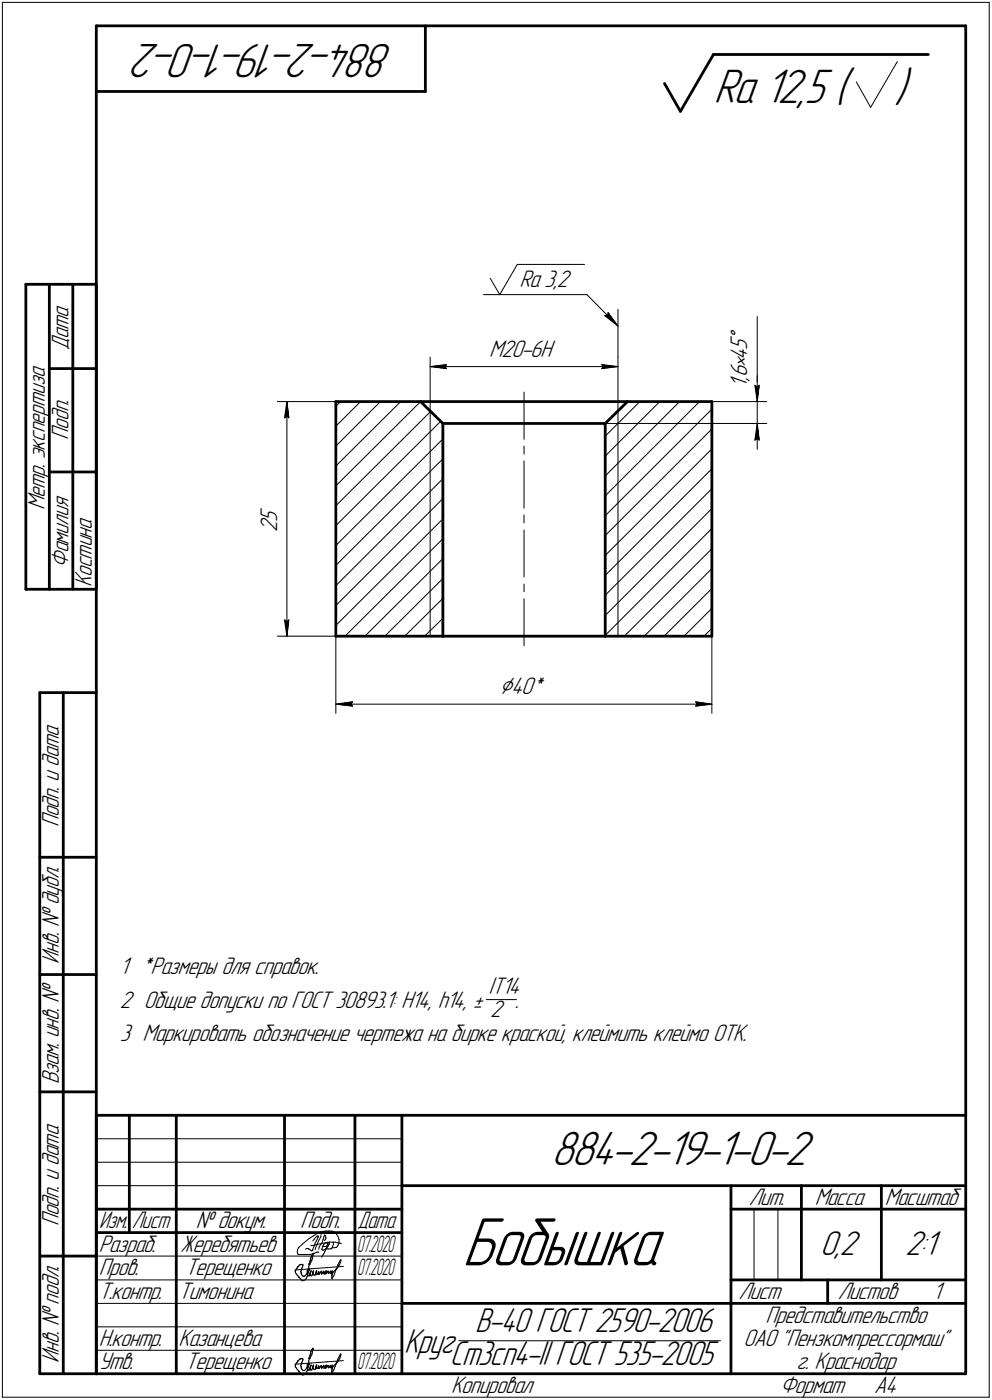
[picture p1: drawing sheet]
<svg xmlns="http://www.w3.org/2000/svg" width="211mm" height="298mm" viewBox="0 0 211 298" stroke-linecap="round" stroke-linejoin="round" font-family="sans-serif">
<g fill="none" stroke="#000" stroke-width=".59">
<path d="M20.5 5.5v287zM20.5 5.5h185zM20.5 19.5h70zM90.5 5.5v14zM141.4 17.8l3.4 5.9zM151.8 11.6l-7 12.1zM151.8 11.6h45.7zM205.5 5.5v287zM5.5 60.5v65zM5.5 60.5h15zM10.5 60.5v65zM10.5 78.5h5z"/>
<path d="M15.5 60.5v65zM15.5 78.5h5zM20.5 60.5v65zM71.5 85.5h18zM71.5 85.5v50zM89.5 85.5h44zM89.5 85.5l4.7 4.7zM94.2 90.2h34.6zM94.2 90.2v45.3zM128.8 90.2v45.3zM128.8 90.2l4.7-4.7zM133.5 85.5h18z"/>
<path d="M151.5 85.5v50zM10.5 100.5h5zM15.5 100.5h5zM5.5 125.5h15zM71.5 135.5h22.7zM94.2 135.5h34.6zM128.8 135.5h22.7zM8.5 147.5v145zM8.5 147.5h12zM13.5 147.5v145zM8.5 182.5h12zM8.5 207.5h12z"/>
<path d="M8.5 232.5h12zM20.5 237.5h185zM20.5 237.5v55zM27.5 237.5v25zM37.5 237.5v55zM60.5 237.5v55zM75.5 237.5v55zM85.5 237.5v55zM20.5 257.5h65zM85.5 252.5h120zM155.5 252.5v40zM155.5 257.5h15z"/>
<path d="M170.5 252.5v20zM170.5 257.5h35zM187.5 252.5v20zM8.5 267.5h12zM20.5 262.5h65zM85.5 277.5h70zM155.5 277.5h50zM155.5 272.5h50zM176.1 272.5v5zM8.5 292.5h12zM20.5 292.5h185z"/>
</g>
<g fill="none" stroke="#000" stroke-width=".21">
<path d="M.5 .5v297zM.5 .5h210zM182.2 17.4l3.1 5.5zM190.9 13.1l-5.6 9.8zM210.5 .5v297zM104.3 59.3l2 3.4zM110.1 56.3l-3.8 6.4zM110.1 56.3h14.3zM91.5 76v11.5zM91.5 78.1l3.5-.5zM91.5 78.1l3.5 .4zM91.5 78.1h40z"/>
<path d="M94.7 78.1l.3 .4zM95 77.6l-.3 .5zM102.9 62.7h22zM124.9 62.7l6.6 6.7zM128 78.5l3.5-.4zM128 77.6l.4 .5zM128 77.6l3.5 .5zM128.4 78.1l-.4 .4zM128.7 67.2l2.8 2.2zM128.7 67.2l.6-.1zM129.4 66.5l-.1 .6zM129.4 66.5l2.1 2.9z"/>
<path d="M131.5 76v11.5zM131.5 65.9v10.1zM161.1 67.4v17.1zM59 85.5h30.5zM60.5 89l.5-.4zM61 85.5l.5 3.5zM61 88.6l.5 .4zM61 85.5l-.5 3.5zM61 85.5v50zM71.5 99.2l13.8-13.7zM71.5 95l9.4-9.5zM71.5 90.8l5.2-5.3z"/>
<path d="M71.5 86.5l1-1zM91.5 87.5v48zM111.5 83.5v10.1zM111.5 95v1.7zM111.5 98.1v10.1zM128.8 97.1l11.6-11.6zM128.8 92.9l7.3-7.4zM128.8 90.2h34.4zM131.5 87.5v48zM133.5 85.5h29.7zM160.6 82l.5 .4zM160.6 82l.5 3.5z"/>
<path d="M160.6 93.7l.5-.3zM161.1 84.5v1zM161.1 82.4l.4-.4zM161.1 80v5.5zM161.1 90.2l-.5 3.5zM161.1 93.4l.4 .3zM161.1 90.2l.4 3.5zM161.1 90.2v5.5zM161.1 85.5v4.7zM161.5 82l-.4 3.5zM71.5 116.2l22.7-22.7zM71.5 111.9l22.2-22.2z"/>
<path d="M71.5 107.7l20.1-20.1zM71.5 103.5l18-18zM111.5 109.6v1.7zM111.5 112.9v10zM128.8 118.3l22.7-22.7zM128.8 114l22.7-22.6zM128.8 109.8l22.7-22.7zM128.8 105.6l20-20.1zM128.8 101.3l15.8-15.8zM151.5 112.5l-22.7 22.8zM151.5 108.3l-22.7 22.8zM59 135.5h35.2z"/>
<path d="M60.5 132l.5 3.5zM60.5 132l.5 .3zM61 132.3l.5-.3zM61.5 132l-.5 3.5zM71.5 133.2l22.7-22.7zM71.5 128.9l22.7-22.7zM71.5 124.7l22.7-22.8zM71.5 120.4l22.7-22.7zM71.5 135.5v16.4zM73.4 135.5l20.8-20.8zM77.6 135.5l16.6-16.5zM81.9 135.5l12.3-12.3z"/>
<path d="M86.1 135.5l8.1-8.1zM90.3 135.5l3.9-3.8zM111.5 124.4v1.6zM111.5 127.5v10zM128.8 126.7l22.7-22.6zM128.8 122.5l22.7-22.7zM132.8 135.5l18.7-18.7zM137.1 135.5l14.4-14.4zM141.3 135.5l10.2-10.2zM145.5 135.5l6-6zM149.8 135.5l1.7-1.7zM151.5 135.5v16.4z"/>
<path d="M71.5 149.9l3.5-.5zM71.5 149.9l3.5 .5zM71.5 149.9h80zM74.7 149.9l.3 .5zM75 149.4l-.3 .5zM148 150.4l3.5-.5zM148 149.4l.3 .5zM148 149.4l3.5 .5zM148.3 149.9l-.3 .5zM103.5 212.9h6.4zM20.5 247.5h65zM20.5 252.5h65z"/>
<path d="M20.5 242.5h65zM160.4 257.5v15zM165.5 257.5v15zM20.5 267.5h65zM20.5 272.5h65zM20.5 277.5h65zM62.7 270.4l3.5-.2zM62.8 270.8l.1 .3zM62.8 270.8h.1M62.9 271.1l.2 .2zM62.9 270.5l-.1 .2zM63 270.3l-.1 .2z"/>
<path d="M63.1 271.3l.1 .1zM63.1 270.2l-.1 .1zM63.2 271.4l.1 .2zM63.2 270.1l-.1 .1zM63.2 270.1v-.1zM63.2 266.5l.1 .4zM63.2 270h.1M63.2 269.9h.1M63.3 266.1l-.1 .4zM63.3 266.9l.1 .2zM63.3 271.6l.1 .1zM63.3 269.9h.1"/>
<path d="M63.3 269.8h.1M63.3 269.7h.1M63.4 267.1h.3zM63.4 271.7l.1 .1zM63.4 269.7h.1M63.5 265.7l-.2 .4zM63.6 271.9h.1M63.5 271.9h.1M63.5 269.7l.1-.1zM63.6 265.6l.7-.7zM63.6 265.6l-.1 .1zM63.6 271.9l.1 .1z"/>
<path d="M63.7 267.1h.5zM63.7 272l.1 .1zM63.7 269.4l-.1 .2zM63.7 269.4l.1-.1zM63.8 272.1l.1 .2zM63.8 269.3h.1M63.9 272.3l.2 .2zM63.9 269.3l.1-.1zM64 269.2h.1M64 270.7v.1zM64 270.8l.1 .1zM64.1 272.5l.2 .1z"/>
<path d="M64.1 269.2h.1M64.1 270.3h.1M64.1 270.4h.1M64.1 270.5l-.1 .2zM64.1 270.9h.1M64.1 271h.1M64.1 271.1h.1M64.1 271.2h.1M64.1 271.3l.1 .1zM64.2 267.1h.7zM64.2 269.2h.1M64.2 270.1h.1"/>
<path d="M64.2 270.2h.1M64.2 270.3h-.1zM64.2 271.4h.1M64.2 271.4l.1 .1zM64.3 272.6v.1zM64.3 269.2h.1zM64.3 269.9h.1M64.3 270l-.1 .1zM64.3 271.5v.1zM64.3 264.9l.7-.6zM64.4 272.7h.1M64.3 269.8v.1z"/>
<path d="M64.3 271.6l.1 .1zM64.4 272.7l.4-.1zM64.4 269.2h.1M64.4 269.3h.1M64.4 269.4h.1M64.4 269.5h.1M64.4 269.6l-.1 .2zM64.4 271.7l.1 .1zM64.5 271.8h.1M64.6 271.8h.1M64.7 271.8h.1M64.8 272.6l.2-.2z"/>
<path d="M64.8 271.8l.1-.1zM64.9 267.1h.2zM64.9 271.7l.1-.2zM65 264.3l.8-.6zM65.1 267.1h.9zM65.2 265.9h.4zM65.2 265.9l-.2 .1zM65.2 272.2l-.2 .2zM65.2 271.4l-.2 .1zM65.3 271.9l-.1 .3zM65.3 271.2l-.1 .2zM65.3 271.2l.1-.1z"/>
<path d="M65.4 271.8l-.1 .1zM65.4 270.5v.3zM65.4 270.8v.2zM65.4 271h.1M65.4 271.1h.1M65.4 271.2v.2zM65.4 271.5h.1M65.4 271.6v.2zM65.4 271v.1zM65.4 270.9h.1M65.4 270.3v.2zM65.4 271.4h.1"/>
<path d="M65.4 271.4l.1 .2zM65.5 271.2l-.1 .3zM65.5 270.9h.1M65.5 270.8h.1zM65.5 270.3h.2zM65.5 270.3h-.1zM65.5 271.6l.1 .1zM65.6 265.9l.3 .1zM65.6 265.9h.1M65.6 269.1l.1 .1zM65.6 270.3h.1M65.6 270.4h.1"/>
<path d="M65.6 270.5v.2zM65.6 270.7h.1M65.6 270.8v.1zM65.6 270.9l-.1 .3zM65.6 271.7h.2zM65.7 269.2h.3zM65.7 269.7v.1zM65.7 269.8v.3zM65.7 270.1h.1M65.7 270.2l-.1 .1zM65.7 270.7l-.1 .1zM65.8 270.3h.1"/>
<path d="M65.8 263.7l.9-.6zM65.8 269.4l-.1 .3zM65.8 270.5l-.1 .2zM65.8 270.5l.1-.1zM65.8 270.3h.1zM65.8 271.7h.1M65.8 271.6l.1-.1zM65.9 266l.1 .1zM65.9 268.9v.3zM65.9 269.2l-.1 .2zM65.9 270.4h.1M66 266.1l.2 .2z"/>
<path d="M66 268.5h.1M66 268.6h.1M66 268.7l-.1 .2zM66 271.4l-.1 .1zM66 271.4h.1M66 271.3v-.1zM66 271.1h.1M66 271.2h.1M66 271.3h.1M66 271.4v.1zM66 267.1l.8-.2zM66 268.1v.2z"/>
<path d="M66 268.3h.1M66 268.4v.1zM66 271l.1-.1zM66 270.8h.1M66 270.9v.2zM66 271.5h.1M66 271.6l.2 .1zM66.1 265.3l.6-.1zM66.1 268.8l-.1 .4zM66.1 267.8l.1-.1zM66.1 267.8v.2zM66.1 268l-.1 .1z"/>
<path d="M66.1 270.9h.1M66.1 270.7l-.1 .1zM66.2 266.3l.1 .1zM66.2 267.6h.1M66.2 270.7l-.1 .1zM66.2 270.7h.1M66.2 270.6l-.1 .1zM66.2 271.7l.1-.1zM66.2 270.2l3.4-.3zM66.3 266.4l.2-.1zM66.3 268.5l-.2 .3zM66.3 267.4h.1"/>
<path d="M66.3 267.5h.1M66.3 267.5l-.1 .1zM66.3 271.6h.1M66.4 268.3l-.1 .2zM66.4 268.1v.2zM66.4 267.3l-.1 .1zM66.4 271.6h.1M66.5 268l-.1 .1zM66.5 267.8v.2zM66.5 267.1l-.1 .2zM66.5 271.4l-.1 .1zM66.5 271.4v-.1z"/>
<path d="M66.5 266v.3zM66.5 267.5v.3zM66.6 267h.1M66.5 267v.1zM66.5 271.3h.1M66.5 271.2h.1M66.5 271l.1-.1zM66.5 271h.1M66.5 271.1v.2zM66.6 267.3l-.1 .2zM66.6 267v.3zM66.6 271l-.1 .1z"/>
<path d="M66.6 270.8v.2zM66.6 270.8h.1M66.6 270.7h.1M66.6 271.3h.1M66.6 271.4h.1zM66.7 265.6l-.2 .4zM66.7 265.2l.9-.3zM66.7 263.1l.9-.5zM66.7 270.7l-.1 .1zM66.7 270.7h.1M66.7 270.6l-.1 .1zM66.7 271.4l.1 .1z"/>
<path d="M66.8 266.9h.1M66.8 271.5h.2zM66.9 263.8l-.4 .4zM66.9 265.3l-.2 .3zM66.9 266.9l.6-.3zM67 271.5h.1M67.1 264.7l-.2 .6zM67.1 271.5h.1M67.1 271.4h.1M67.1 263.5l-.2 .3zM67.1 263.5l.4-.3zM67.1 265.7v.4z"/>
<path d="M67.2 271.2l-.1 .2zM67.2 271.2h.1M67.2 271.1h.1M67.2 271h.1M67.2 270.8h.1M67.2 270.9h.1M67.2 271.2l.1 .2zM67.3 264.2l-.2 .5zM67.3 271h.1M67.3 270.9h.1M67.4 270.6h.1M67.3 270.6h.1"/>
<path d="M67.3 270.7l-.1 .1zM67.3 271.4h.2zM67.4 270.7l-.1 .1zM67.4 270.7h.1M67.5 263.2l.1-.1zM67.5 263.9l-.2 .3zM67.5 265l-.4 .7zM67.5 266.6h.2zM67.5 271.4l.1-.1zM67.6 262.6l.7-.3zM67.6 271.3v-.1zM67.6 263.1l.1 .1z"/>
<path d="M67.6 263.5h.1M67.6 263.6l-.1 .3zM67.6 264.9l.7-.1zM67.6 271.2h.1M67.7 263.2l-.1 .3zM67.7 264.3l-.2 .7zM67.7 266.6h.1M67.7 271l-.1 .1zM67.7 271h.1M67.7 270.9l.1-.1zM67.8 270.8h.1M67.8 270.9h.1"/>
<path d="M67.8 271h.1M67.8 271.1h.1M67.8 271.2h.1M67.8 271.3h.1M67.8 271.4h.1M67.9 265.5l-.1 .5zM67.9 271.4h.1M67.9 271.3l.1-.1zM68 271.2l.1-.1zM68.1 271.1h.1M68.1 271h.1M68.2 271h.1"/>
<path d="M68.2 270.9h.1M68.2 263.4l-.5 .9zM68.2 265l-.3 .5zM68.2 270.8h.1zM68.3 262.9l-.1 .5zM68.3 264.8l1.1-.2zM68.3 262.3l1-.2zM68.3 270.8h.1M68.3 270.7h.1M68.4 270.7h.1M68.4 270.8v.1zM68.4 270.9h.1"/>
<path d="M68.4 271h.1M68.4 271.1h.1M68.4 271.2h.1M68.4 271.3h.1M68.5 265.9v.2zM68.5 266.1l.2 .1zM68.6 264.5l-.4 .5zM68.6 271.1l-.1 .2zM68.6 271.1h.1M68.6 271h.1M68.7 265.4h.4zM68.7 265.4l-.2 .5z"/>
<path d="M68.7 266.2h.1zM68.7 267.3l-.3 .4zM68.7 271h.1M68.7 270.9v-.1zM68.7 263.9l-.1 .6zM68.7 265.3v.1zM68.7 270.8h.1zM68.8 265.1l-.1 .2zM68.8 266.2l.4-.2zM68.8 270.8h.1M68.8 270.7h.1M68.9 263.3l-.2 .6z"/>
<path d="M68.9 267l-.2 .3zM68.9 270.7h.1M68.9 270.8h.1M68.9 270.9h.1M68.9 271h.1M68.9 271.1h.1M68.9 271.2h.1M68.9 271.3h.1M69 264.8h.1zM69 264.8l-.2 .3zM69.1 263l-.2 .3zM69.1 263l.1 .1z"/>
<path d="M69.1 265.4h.3zM69.1 264.8l.3-.2zM69.1 266.5l-.2 .5zM69.1 271.1l-.1 .2zM69.1 271.1h.1M69.1 271h.1M69.2 263.1h.1zM69.2 264l-.2 .2zM69.2 266l.3-.2zM69.2 266.4l-.1 .1zM69.2 271h.1M69.2 270.9l.1-.1z"/>
<path d="M69.3 263.1v.4zM69.3 262.1h.6zM69.3 270.8h.1M69.3 271.1h.1M69.3 271.2h.1M69.3 271.3h.1M69.3 263.5v.2zM69.3 263.7l-.1 .3zM69.3 265.9h.2zM69.3 265.9l-.1 .5zM69.3 270.7v.1zM69.3 270.7l.1-.1z"/>
<path d="M69.3 270.9h.1M69.3 271v.1zM69.3 271.2l.1-.1zM69.4 264.6l.7-.1zM69.4 264.6l.1 .1zM69.4 270.6h.1M69.4 270.7l-.1 .1zM69.4 271.1l.1-.1zM69.5 264.7h.2zM69.5 265.9h.3zM69.5 265.7l-.2 .2zM69.5 271h.1"/>
<path d="M69.5 270.9h.1M69.6 265.2l-.2 .2zM69.6 270.9h.1M69.6 270.8h.1M69.6 269.9l3.5-.2zM69.7 265l-.1 .2zM69.7 264.7v.3zM69.7 270.8h.1M69.7 270.8l.1-.1zM69.8 265.4l-.3 .4zM69.8 265.9h.1zM69.8 270.7h.1"/>
<path d="M69.8 270.8h.1M69.8 270.9h.1M69.8 271h.1M69.8 271.1h.1M69.8 271.2h.1M69.9 265.9h.5zM70 262.1h.1M69.9 271.2l.1-.1zM70 265l-.2 .4zM70 264.8l-.5 .9zM70 262.1h.6zM70 271.1l.1-.1z"/>
<path d="M70.1 264.5h.7zM70.1 264.5l-.1 .5zM70.1 264.5l-.1 .3zM70.1 271h.1M70.1 270.9l.1-.1zM70.2 270.8h.1zM70.3 270.8h.1M70.3 270.7h.1M70.4 265.9h.1M70.4 270.7h.1M70.4 270.8h.1M70.4 270.9h.1"/>
<path d="M70.4 271h.1M70.4 271.1h.1M70.4 271.2h.1M70.4 271v.2zM70.4 271l.1-.1zM70.5 270.9h.1M70.5 270.8h.1zM70.6 265.8l-.2 .1zM70.6 262.1l.4 .2zM70.6 270.8h.1M70.6 270.7l.1-.1zM70.7 271.4h.1"/>
<path d="M70.6 271.4h.1M70.6 271.5h.1M70.6 271.6h.1M70.6 271.7v.2zM70.6 271.9v.1zM70.6 272v.2zM70.6 272.2l.1 .1zM70.6 271.2l.2-.1zM70.7 265.7h.5zM70.7 270.6v.2zM70.7 270.8v.3zM70.7 271.1v.2z"/>
<path d="M70.7 271.3h.1M70.7 272.3h.1M70.8 264.5h.6zM70.8 265.3l-.2 .5zM70.8 272l-.1 .2zM70.8 271l.2-.2zM70.8 271l-.2 .2zM70.9 271l-.1 .1zM71 264.5v.5zM71 265l-.2 .3zM71 262.3l.5 .4zM71 271.6l-.2 .4z"/>
<path d="M71.2 265.7l.4-.1zM71.3 270.9l-.3 .7zM71.3 270.5l-.3 .3zM71.4 264.5l.6 .2zM71.4 270.6l-.1 .3zM71.5 270.4l-.1 .2zM71.5 262.7l.4 .5zM71.5 270.3v.1zM71.5 270.3h.1M71.5 270.2l.1-.1zM71.5 270.3l-.2 .2zM71.7 269.9l-.1 .2z"/>
<path d="M71.7 270.1l-.2 .2zM71.8 269.7l-.1 .2zM71.9 265.3l-.3 .3zM71.9 263.2l.2 .7zM71.9 269.3l-.1 .4zM71.9 269.8l-.2 .3zM72 264.7l.5 .1zM72 265l-.1 .3zM72.1 269.6l-.2 .2zM72.1 264.7l-.1 .3zM72.1 264v.7zM72.1 264h.1"/>
<path d="M72.1 268.9l-.2 .4zM72.1 269.4h.1M72.1 269.5v.1zM72.2 268.7l-.1 .2zM72.2 268.7h.1M72.2 268.6h.1zM72.3 269.2l-.2 .2zM72.4 268.4l-.1 .2zM72.5 264.8h.1zM72.5 268.2l-.1 .2zM72.5 268.2l.1 .1zM72.5 268.7l-.2 .5z"/>
<path d="M72.6 268.3l-.1 .4zM.5 297.5h210zM20.5 282.5h65zM20.5 287.5h65zM62.7 290.5l3.5-.3zM62.8 290.9l.1 .3zM62.8 290.9h.1M62.8 290.8h.1M62.9 291.2l.2 .1zM62.9 290.6l-.1 .1zM63 290.4l-.1 .2zM63.1 291.3l.1 .2z"/>
<path d="M63.1 290.2l-.1 .2zM63.1 290.2h.1zM63.2 291.5l.1 .2zM63.2 290.1v.1zM63.2 290.1h.1M63.2 290h.1M63.3 291.7l.1 .1zM63.3 290h.1M63.3 289.9h.1M63.3 289.8h.1M63.4 291.8h.1zM63.4 289.8h.1"/>
<path d="M63.4 289.7h.1M63.6 291.9h.1M63.5 291.9h.1M63.5 289.7l.1-.1zM63.6 292l.1 .1zM63.6 292h.1M63.7 292.1l.1 .1zM63.7 289.5l-.1 .1zM63.7 289.5l.1-.1zM63.8 292.2l.1 .2zM63.8 289.4h.1M63.9 292.4l.2 .2z"/>
<path d="M63.9 289.4l.1-.1zM64 289.3h.1M64 290.7v.2zM64 290.9l.1 .1zM64.1 292.6l.2 .1zM64.1 289.3h.1M64.1 290.4h.1M64.1 290.5h.1M64.1 290.6l-.1 .1zM64.1 291h.1M64.1 291.1h.1M64.1 291.2h.1"/>
<path d="M64.1 291.3h.1M64.1 291.3l.1 .1zM64.2 289.3h.1M64.2 290.2h.1M64.2 290.3l-.1 .1zM64.2 291.4h.1M64.2 291.5l.1 .1zM64.3 292.7v.1zM64.3 289.3h.1zM64.3 290v-.1zM64.3 290h.1M64.3 290.1l-.1 .1z"/>
<path d="M64.3 291.6v.1zM64.4 292.8h.1M64.3 291.7l.1 .1zM64.4 292.8l.4-.1zM64.4 289.3h.1M64.4 289.4h.1M64.4 289.5h.1M64.4 289.6h.1M64.4 289.6l-.1 .3zM64.4 291.8h.1zM64.5 291.8h.1M64.6 291.8h.1"/>
<path d="M64.7 291.8h.1M64.8 291.8h.1zM64.9 291.8l.1-.2zM65 292.4l-.2 .3zM65 291.6l.2-.2zM65.2 292.3l-.2 .1zM65.3 292l-.1 .3zM65.3 291.3l-.1 .1zM65.3 291.3l.1-.1zM65.4 291.8l-.1 .2zM65.4 291.2v-.1zM65.4 290.6v.2z"/>
<path d="M65.4 290.8v.3zM65.4 291.1h.1M65.4 291.2h.1M65.4 291.3v.1zM65.4 291.6h.1M65.4 291.7v.1zM65.4 291h.1M65.4 290.4v.2zM65.4 291.4h.1M65.4 291.5l.1 .2zM65.5 291.3l-.1 .3zM65.5 291h.1"/>
<path d="M65.5 290.9l.1-.1zM65.5 290.3h.2zM65.5 290.3l-.1 .1zM65.5 291.7l.1 .1zM65.6 289.1l.1 .2zM65.6 290.4h.1M65.6 290.5h.1M65.6 290.6v.1zM65.6 290.7h.1M65.6 290.8v.2zM65.6 291l-.1 .3zM65.6 290.8l.1-.1z"/>
<path d="M65.6 291.8h.2zM65.7 289.3h.3zM65.7 289.7v.2zM65.7 289.9v.3zM65.7 290.2h.1M65.7 290.2l-.1 .2zM65.8 290.3h.1M65.8 289.5l-.1 .2zM65.8 290.6l-.1 .1zM65.8 290.6l.1-.1zM65.8 290.3l.1 .1zM65.8 291.8h.1"/>
<path d="M65.8 291.7l.1-.1zM65.9 289v.2zM65.9 289.2l-.1 .3zM65.9 290.5h.1M66 288.5h.1M66 288.6h.1M66 288.7h.1M66 288.8l-.1 .2zM66 291.4l-.1 .2zM66 291.4h.1M66 291.3h.1M66 291.2h.1"/>
<path d="M66 291.4v.2zM66 288.2v.2zM66 288.4h.1M66 290.9h.1M66 291v.2zM66 291.6h.1M66 291.7l.2 .1zM66.1 288.9l-.1 .4zM66.1 287.9v.1zM66.1 288l-.1 .2zM66.1 291l-.1 .1zM66.1 291h.1"/>
<path d="M66.1 290.7l-.1 .2zM66.2 287.7l.1-.1zM66.2 287.7h.1M66.2 287.8l-.1 .1zM66.2 290.7l-.1 .2zM66.2 290.7h.1M66.2 290.7h-.1zM66.2 290.2l3.4-.2zM66.3 288.5l-.2 .4zM66.3 287.4h.1M66.3 287.5h.1M66.3 291.7l-.1 .1z"/>
<path d="M66.3 291.7h.1M66.4 288.4l-.1 .1zM66.4 288.2v.2zM66.4 287.4h-.1zM66.4 291.7h.1M66.5 288l-.1 .2zM66.5 287.9v.1zM66.5 287.2v-.1zM66.5 287.2l-.1 .2zM66.5 291.4l-.1 .2zM66.5 287.6v.3zM66.6 287.1h.1"/>
<path d="M66.5 291.3v.1zM66.5 291.3h.1M66.5 291.2l.1-.1zM66.5 291.1h.1M66.5 291.2v.1zM66.6 287.4l-.1 .2zM66.6 287.1v.3zM66.6 290.9v.2zM66.6 290.9h.1M66.6 290.8l.1-.1zM66.6 290.7h.1M66.6 290.8h.1"/>
<path d="M66.6 291l-.1 .1zM66.6 291.3h.1M66.6 291.4l.1 .1zM66.7 290.7h.1M66.7 290.7h-.1zM66.7 291.5l.1 .1zM66.8 291.6h.2zM67 291.6h.1M67.1 291.6h.1M67.1 291.5v-.1zM67.2 291.3l-.1 .1zM67.2 291.3h.1"/>
<path d="M67.2 291.2h.1M67.2 291.1h.1M67.2 290.9h.1M67.2 291h.1M67.2 291.3l.1 .1zM67.3 291.1h.1M67.3 291h.1M67.4 290.7h.1M67.3 290.7h.1M67.3 290.7l-.1 .2zM67.3 291.4h.2zM67.4 290.7l-.1 .2z"/>
<path d="M67.5 291.4l.1-.1zM67.6 291.3h.1M67.6 291.2l.1-.1zM67.7 291.1h.1M67.7 291l.1-.1zM67.8 290.9h.1M67.8 290.8h.1M67.8 291h.1M67.8 291.1h.1M67.8 291.2h.1M67.8 291.3h.1M67.8 291.4h.1"/>
<path d="M67.9 291.4h.1M67.9 291.3h.1zM68 291.3l.1-.1zM68.1 291.2h.1M68.1 291.1h.1M68.2 291.1h.1M68.2 291h.1M68.2 290.9l.1-.1zM68.3 290.8h.1M68.3 290.7h.1M68.4 290.7h.1M68.4 290.8v.2z"/>
<path d="M68.4 291h.1M68.4 291.1h.1M68.4 291.2h.1M68.4 291.3h.1M68.6 291.2l-.1 .1zM68.6 291.2h.1M68.6 291.1h.1M68.7 291.1h.1M68.7 291v-.1zM68.7 290.9l.1-.1zM68.8 290.8h.1M68.8 290.7h.1"/>
<path d="M68.9 290.7h.1M68.9 290.8h.1M68.9 290.9h.1M68.9 291h.1M68.9 291.1h.1M68.9 291.2h.1M68.9 291.3h.1M69.1 291.2l-.1 .1zM69.1 291.2h.1M69.1 291.1h.1M69.2 291.1h.1M69.2 291l.1-.1z"/>
<path d="M69.3 290.9h.1M69.3 290.8v-.1zM69.3 291.2h.1M69.3 291.3h.1M69.3 290.7h.1zM69.3 290.8h.1M69.3 291h.1M69.3 291.1v.1zM69.3 291.3l.1-.1zM69.4 290.7h.1M69.4 290.7l-.1 .1zM69.4 291.2l.1-.1z"/>
<path d="M69.5 291.1h.1M69.5 291h.1M69.6 291h.1M69.6 290.9h.1M69.6 290l3.5-.3zM69.7 290.9h.1M69.7 290.8l.1-.1zM69.8 290.7h.1M69.8 290.8h.1M69.8 290.9h.1M69.8 291h.1M69.8 291.1h.1"/>
<path d="M69.8 291.2h.1M69.8 291.3h.1M69.9 291.3l.1-.1zM70 291.2l.1-.1zM70.1 291.1h.1M70.1 291l.1-.1zM70.2 290.9l.1-.1zM70.3 290.8h.1M70.3 290.7h.1M70.4 290.7h.1M70.4 290.8h.1M70.4 290.9h.1"/>
<path d="M70.4 291h.1M70.4 291.1h.1M70.4 291.2h.1M70.4 291.3h.1M70.4 291.1v.2zM70.5 291l-.1 .1zM70.5 291h.1M70.5 290.9l.1-.1zM70.6 290.8h.1M70.6 290.7h.1zM70.7 291.5h.1M70.6 291.5h.1"/>
<path d="M70.6 291.6h.1M70.6 291.7h.1M70.6 291.8v.1zM70.6 291.9v.2zM70.6 292.1v.2zM70.6 292.3l.1 .1zM70.6 291.3l.2-.2zM70.6 291.3l.2-.1zM70.7 290.7v.1zM70.7 290.8v.4zM70.7 291.2v.1zM70.7 291.3h.1"/>
<path d="M70.7 291.4h.1M70.7 292.4h.1M70.8 292.1l-.1 .2zM70.8 291.2l.1-.1zM71 291.7l-.2 .4zM71 290.8l-.2 .3zM71.3 291l-.3 .7zM71.3 290.6l-.3 .2zM71.4 290.7l-.1 .3zM71.5 290.5l-.1 .2zM71.5 290.4v.1zM71.5 290.4h.1"/>
<path d="M71.5 290.3h.1M71.5 290.2h.1zM71.5 290.3l.2-.1zM71.5 290.3l-.2 .3zM71.7 290l-.1 .2zM71.8 289.7l-.1 .3zM71.9 289.4l-.1 .3zM71.9 289.9l-.2 .3zM72.1 289.6l-.2 .3zM72.1 289l-.2 .4zM72.1 289.5h.1M72.1 289.6h.1"/>
<path d="M72.2 288.8l-.1 .2zM72.2 288.8h.1M72.2 288.7l.1-.1zM72.3 289.2l-.2 .3zM72.4 288.5l-.1 .1zM72.5 288.3l-.1 .2zM72.5 288.3l.1 .1zM72.5 288.8l-.2 .4zM72.6 288.4l-.1 .4zM97.6 285.5h55.7z"/>
</g>
<g fill="#fff" stroke="#fff" stroke-width=".21">
<path d="M104.1 72.1h14.8zM104.1 72.1h14.8zM104.1 72.2h14.8zM104.1 72.3h14.8zM104.1 72.4h14.8zM104.1 72.5h14.8zM104.1 72.6h14.8zM104.1 72.6h14.8zM104.1 72.7h14.8zM104.1 72.8h14.8zM104.1 72.9h14.8zM104.1 73h14.8zM104.1 73.1h14.8zM104.1 73.2h14.8zM104.1 73.2h14.8zM104.1 73.3h14.8zM104.1 73.4h14.8zM104.1 73.5h14.8zM104.1 73.6h14.8zM104.1 73.7h14.8zM104.1 73.7h14.8zM104.1 73.8h14.8zM104.1 73.9h14.8zM104.1 74h14.8zM104.1 74.1h14.8zM104.1 74.2h14.8zM104.1 74.3h14.8zM104.1 74.3h14.8zM104.1 74.4h14.8zM104.1 74.5h14.8zM104.1 74.6h14.8zM104.1 74.7h14.8zM104.1 74.8h14.8zM104.1 74.8h14.8zM104.1 74.9h14.8zM104.1 75h14.8zM104.1 75.1h14.8zM104.1 75.2h14.8zM104.1 75.3h14.8zM104.1 75.4h14.8zM104.1 75.4h14.8zM104.1 75.5h14.8zM104.1 75.6h14.8zM104.1 75.7h14.8zM104.1 75.8h14.8zM104.1 75.9h14.8zM104.1 75.9h14.8zM104.1 76h14.8zM104.1 76.1h14.8zM104.1 76.2h14.8zM104.1 76.3h14.8zM104.1 76.4h14.8zM104.1 76.5h14.8zM104.1 76.5h14.8zM104.1 76.6h14.8zM104.1 76.7h14.8zM104.1 76.8h14.8zM104.1 76.9h14.8zM104.1 77h14.8z"/>
<path d="M94.8 77.1h.7zM94.1 77.2h1.4zM93.3 77.3h2.2zM93.1 77.4h2.4zM93 77.5h2.5zM92.7 77.6h2.8zM92.5 77.6h3zM92.4 77.7h3.1zM92.1 77.8h3.4zM91.9 77.9h3.6zM91.8 78h3.7zM91.5 78.1h4zM91.8 78.1h3.7zM91.9 78.2h3.6zM92.1 78.3h3.4zM92.4 78.4h3.1zM92.5 78.5h3zM92.7 78.6h2.8zM93 78.7h2.5zM93.1 78.7h2.4zM93.3 78.8h2.2zM94.1 78.9h1.4zM94.8 79h.7z"/>
<path d="M127.5 77.1h.8zM127.5 77.2h1.5zM127.5 77.3h2.2zM127.5 77.4h2.5zM127.5 77.5h2.6zM127.5 77.6h2.8zM127.5 77.6h3.1zM127.5 77.7h3.2zM127.5 77.8h3.4zM127.5 77.9h3.6zM127.5 78h3.8zM127.5 78.1h4zM127.5 78.1h3.8zM127.5 78.2h3.6zM127.5 78.3h3.4zM127.5 78.4h3.2zM127.5 78.5h3.1zM127.5 78.6h2.8zM127.5 78.7h2.6zM127.5 78.7h2.5zM127.5 78.8h2.2zM127.5 78.9h1.5zM127.5 79h.8z"/>
<path d="M106.3 143.8h10.5zM106.3 143.8h10.5zM106.3 143.9h10.5zM106.3 144h10.5zM106.3 144.1h10.5zM106.3 144.2h10.5zM106.3 144.3h10.5zM106.3 144.4h10.5zM106.3 144.4h10.5zM106.3 144.5h10.5zM106.3 144.6h10.5zM106.3 144.7h10.5zM106.3 144.8h10.5zM106.3 144.9h10.5zM106.3 144.9h10.5zM106.3 145h10.5zM106.3 145.1h10.5zM106.3 145.2h10.5zM106.3 145.3h10.5zM106.3 145.4h10.5zM106.3 145.5h10.5zM106.3 145.5h10.5zM106.3 145.6h10.5zM106.3 145.7h10.5zM106.3 145.8h10.5zM106.3 145.9h10.5zM106.3 146h10.5zM106.3 146h10.5zM106.3 146.1h10.5zM106.3 146.2h10.5zM106.3 146.3h10.5zM106.3 146.4h10.5zM106.3 146.5h10.5zM106.3 146.6h10.5zM106.3 146.6h10.5zM106.3 146.7h10.5zM106.3 146.8h10.5zM106.3 146.9h10.5zM106.3 147h10.5zM106.3 147.1h10.5zM106.3 147.2h10.5zM106.3 147.2h10.5zM106.3 147.3h10.5zM106.3 147.4h10.5zM106.3 147.5h10.5zM106.3 147.6h10.5zM106.3 147.7h10.5zM106.3 147.7h10.5zM106.3 147.8h10.5zM106.3 147.9h10.5zM106.3 148h10.5zM106.3 148.1h10.5zM106.3 148.2h10.5zM106.3 148.3h10.5zM106.3 148.3h10.5zM106.3 148.4h10.5zM106.3 148.5h10.5zM106.3 148.6h10.5zM106.3 148.7h10.5zM106.3 148.8h10.5zM106.3 148.8h10.5z"/>
<path d="M74.8 149h.7zM74.1 149.1h1.4zM73.3 149.2h2.2zM73.2 149.3h2.3zM73 149.4h2.5zM72.7 149.4h2.8zM72.6 149.5h2.9zM72.3 149.6h3.2zM72.1 149.7h3.4zM71.9 149.8h3.6zM71.7 149.9h3.8zM71.5 149.9h4zM71.7 150h3.8zM71.9 150.1h3.6zM72.1 150.2h3.4zM72.3 150.3h3.2zM72.6 150.4h2.9zM72.7 150.5h2.8zM73 150.5h2.5zM73.2 150.6h2.3zM73.3 150.7h2.2zM74.1 150.8h1.4zM74.8 150.9h.7z"/>
<path d="M147.5 149h.8zM147.5 149.1h1.5zM147.5 149.2h2.2zM147.5 149.3h2.4zM147.5 149.4h2.6zM147.5 149.4h2.8zM147.5 149.5h3zM147.5 149.6h3.2zM147.5 149.7h3.4zM147.5 149.8h3.6zM147.5 149.9h3.8zM147.5 149.9h4zM147.5 150h3.8zM147.5 150.1h3.6zM147.5 150.2h3.4zM147.5 150.3h3.2zM147.5 150.4h3zM147.5 150.5h2.8zM147.5 150.5h2.6zM147.5 150.6h2.4zM147.5 150.7h2.2zM147.5 150.8h1.5zM147.5 150.9h.8z"/>
<path d="M154.9 69.4h5.2zM154.9 69.5h5.2zM154.9 69.6h5.2zM154.9 69.7h5.2zM154.9 69.8h5.2zM154.9 69.8h5.2zM154.9 69.9h5.2zM154.9 70h5.2zM154.9 70.1h5.2zM154.9 70.2h5.2zM154.9 70.3h5.2zM154.9 70.4h5.2zM154.9 70.4h5.2zM154.9 70.5h5.2zM154.9 70.6h5.2zM154.9 70.7h5.2zM154.9 70.8h5.2zM154.9 70.9h5.2zM154.9 71h5.2zM154.9 71h5.2zM154.9 71.1h5.2zM154.9 71.2h5.2zM154.9 71.3h5.2zM154.9 71.4h5.2zM154.9 71.5h5.2zM154.9 71.5h5.2zM154.9 71.6h5.2zM154.9 71.7h5.2zM154.9 71.8h5.2zM154.9 71.9h5.2zM154.9 72h5.2zM154.9 72.1h5.2zM154.9 72.1h5.2zM154.9 72.2h5.2zM154.9 72.3h5.2zM154.9 72.4h5.2zM154.9 72.5h5.2zM154.9 72.6h5.2zM154.9 72.6h5.2zM154.9 72.7h5.2zM154.9 72.8h5.2zM154.9 72.9h5.2zM154.9 73h5.2zM154.9 73.1h5.2zM154.9 73.2h5.2zM154.9 73.2h5.2zM154.9 73.3h5.2zM154.9 73.4h5.2zM154.9 73.5h5.2zM154.9 73.6h5.2zM154.9 73.7h5.2zM154.9 73.7h5.2zM154.9 73.8h5.2zM154.9 73.9h5.2zM154.9 74h5.2zM154.9 74.1h5.2zM154.9 74.2h5.2zM154.9 74.3h5.2zM154.9 74.3h5.2zM154.9 74.4h5.2zM154.9 74.5h5.2zM154.9 74.6h5.2zM154.9 74.7h5.2zM154.9 74.8h5.2zM154.9 74.8h5.2zM154.9 74.9h5.2zM154.9 75h5.2zM154.9 75.1h5.2zM154.9 75.2h5.2zM154.9 75.3h5.2zM154.9 75.4h5.2zM154.9 75.4h5.2zM154.9 75.5h5.2zM154.9 75.6h5.2zM154.9 75.7h5.2zM154.9 75.8h5.2zM154.9 75.9h5.2zM154.9 75.9h5.2zM154.9 76h5.2zM154.9 76.1h5.2zM154.9 76.2h5.2zM154.9 76.3h5.2zM154.9 76.4h5.2zM154.9 76.5h5.2zM154.9 76.5h5.2zM154.9 76.6h5.2zM154.9 76.7h5.2zM154.9 76.8h5.2zM154.9 76.9h5.2zM154.9 77h5.2zM154.9 77h5.2zM154.9 77.1h5.2zM154.9 77.2h5.2zM154.9 77.3h5.2zM154.9 77.4h5.2zM154.9 77.5h5.2zM154.9 77.6h5.2zM154.9 77.6h5.2zM154.9 77.7h5.2zM154.9 77.8h5.2zM154.9 77.9h5.2zM154.9 78h5.2zM154.9 78.1h5.2zM154.9 78.1h5.2zM154.9 78.2h5.2zM154.9 78.3h5.2zM154.9 78.4h5.2zM154.9 78.5h5.2zM154.9 78.6h5.2zM154.9 78.7h5.2zM154.9 78.7h5.2zM154.9 78.8h5.2zM154.9 78.9h5.2zM154.9 79h5.2zM154.9 79.1h5.2zM154.9 79.2h5.2zM154.9 79.2h5.2zM154.9 79.3h5.2zM154.9 79.4h5.2zM154.9 79.5h5.2zM154.9 79.6h5.2zM154.9 79.7h5.2zM154.9 79.8h5.2zM154.9 79.8h5.2zM154.9 79.9h5.2zM154.9 80h5.2zM154.9 80.1h5.2zM154.9 80.2h5.2zM154.9 80.3h5.2zM154.9 80.3h5.2zM154.9 80.4h5.2zM154.9 80.5h5.2zM154.9 80.6h5.2zM154.9 80.7h5.2zM154.9 80.8h5.2zM154.9 80.9h5.2zM154.9 80.9h5.2zM154.9 81h5.2zM154.9 81.1h5.2zM154.9 81.2h5.2zM154.9 81.3h5.2zM154.9 81.4h5.2zM154.9 81.4h5.2zM154.9 81.5h5.2zM154.9 81.6h5.2zM154.9 81.7h5.2zM154.9 81.8h5.2zM154.9 81.9h5.2zM154.9 82h5.2zM154.9 82h5.2zM154.9 82.1h5.2zM154.9 82.2h5.2zM154.9 82.3h5.2zM154.9 82.4h5.2zM154.9 82.5h5.2z"/>
<path d="M160.1 81.5h2zM160.2 81.6h1.9zM160.2 81.7h1.9zM160.2 81.8h1.9zM160.2 81.9h1.9zM160.2 82h1.9zM160.2 82h1.9zM160.2 82.1h1.9zM160.2 82.2h1.9zM160.3 82.3h1.8zM160.3 82.4h1.8zM160.3 82.5h1.8zM160.3 82.5h1.8zM160.3 82.6h1.8zM160.3 82.7h1.8zM160.3 82.8h1.8zM160.3 82.9h1.8zM160.3 83h1.8zM160.4 83.1h1.6zM160.4 83.1h1.6zM160.4 83.2h1.6zM160.4 83.3h1.6zM160.4 83.4h1.6zM160.4 83.5h1.6zM160.4 83.6h1.6zM160.4 83.7h1.6zM160.4 83.7h1.5zM160.4 83.8h1.5zM160.4 83.9h1.5zM160.5 84h1.3zM160.5 84.1h1.3zM160.6 84.2h1.1zM160.6 84.2h1.1zM160.6 84.3h1zM160.7 84.4h.9zM160.7 84.5h.9zM160.8 84.6h.7zM160.8 84.7h.7zM160.9 84.8h.6zM160.9 84.8h.6zM160.9 84.9h.5zM161 85h.4zM161 85.1h.4zM161 85.2h.3zM161 85.3h.3z"/>
<path d="M161 90.4h.3zM161 90.5h.3zM161 90.6h.4zM161 90.7h.4zM160.9 90.8h.5zM160.9 90.8h.6zM160.9 90.9h.6zM160.8 91h.7zM160.8 91.1h.7zM160.7 91.2h.9zM160.7 91.3h.9zM160.6 91.4h1zM160.6 91.4h1.1zM160.6 91.5h1.1zM160.5 91.6h1.3zM160.5 91.7h1.3zM160.4 91.8h1.5zM160.4 91.9h1.5zM160.4 91.9h1.5zM160.4 92h1.6zM160.4 92.1h1.6zM160.4 92.2h1.6zM160.4 92.3h1.6zM160.4 92.4h1.6zM160.4 92.5h1.6zM160.4 92.5h1.6zM160.4 92.6h1.6zM160.3 92.7h1.7zM160.3 92.8h1.8zM160.3 92.9h1.8zM160.3 93h1.8zM160.3 93h1.8zM160.3 93.1h1.8zM160.3 93.2h1.8zM160.3 93.3h1.8zM160.3 93.4h1.8zM160.2 93.5h1.9zM160.2 93.6h1.9zM160.2 93.6h1.9zM160.2 93.7h1.9zM160.2 93.8h1.9zM160.2 93.9h1.9zM160.2 94h1.9zM160.2 94.1h1.9zM160.2 94.1h1.9z"/>
<path d="M109.8 55.8h15.1zM109.8 55.9h15.1zM109.7 56h15.2zM109.7 56h15.2zM109.6 56.1h15.3zM109.6 56.2h15.3zM109.6 56.3h15.3zM109.5 56.4h15.4zM109.5 56.5h15.4zM109.4 56.6h15.5zM109.4 56.6h15.5zM109.3 56.7h15.6zM109.3 56.8h15.6zM109.2 56.9h15.7zM109.1 57h15.8zM109.1 57.1h15.8zM109.1 57.1h15.8zM109.1 57.2h15.8zM109 57.3h15.9zM109 57.4h15.9zM108.9 57.5h16zM108.8 57.6h16.1zM108.8 57.7h16.1zM108.7 57.7h16.2zM108.7 57.8h16.2zM108.6 57.9h16.3zM108.6 58h16.3zM108.5 58.1h16.4zM108.5 58.2h16.4zM108.5 58.3h16.4zM108.4 58.3h16.5zM108.4 58.4h16.5zM108.3 58.5h16.6zM108.3 58.6h16.6zM108.2 58.7h16.7zM103.5 58.8h21.4zM103.5 58.8h21.4zM103.6 58.9h21.3zM103.6 59h21.3zM103.7 59.1h21.2zM103.7 59.2h21.2zM103.8 59.3h21.1zM103.8 59.4h21.1zM103.9 59.4h21zM104 59.5h20.9zM104 59.6h20.9zM104.1 59.7h20.8zM104.1 59.8h20.8zM104.1 59.9h20.8zM104.1 59.9h20.8zM104.2 60h20.7zM104.3 60.1h20.6zM104.3 60.2h20.6zM104.4 60.3h20.5zM104.4 60.4h20.5zM104.5 60.5h20.4zM104.5 60.5h20.4zM104.6 60.6h20.3zM104.6 60.7h20.3zM104.6 60.8h20.3zM104.7 60.9h20.2zM104.7 61h20.2zM104.8 61h20.1zM104.8 61.1h20.1zM104.9 61.2h20zM104.9 61.3h20zM105 61.4h19.9zM105.1 61.5h19.8zM105.1 61.6h19.8zM105.2 61.6h19.7zM105.2 61.7h19.7zM105.2 61.8h19.7zM105.2 61.9h19.7zM105.3 62h19.6z"/>
<path d="M129.3 66h.2zM129.2 66h.3zM129.1 66.1h.5zM129 66.2h.7zM128.9 66.3h.8zM128.9 66.4h.9zM128.8 66.5h1.1zM128.7 66.5h1.3zM128.6 66.6h1.4zM128.5 66.7h1.5zM128.4 66.8h1.7zM128.4 66.9h1.8zM128.3 67h2zM128.2 67.1h2.2zM128.1 67.1h2.3zM128 67.2h2.5zM127.9 67.3h2.7zM128.1 67.4h2.5zM128.2 67.5h2.5zM128.3 67.6h2.4zM128.4 67.6h2.4zM128.5 67.7h2.3zM128.6 67.8h2.3zM128.8 67.9h2.1zM128.9 68h2.1zM128.9 68.1h2.1zM129.1 68.2h1.9zM129.2 68.2h1.9zM129.3 68.3h1.8zM129.5 68.4h1.6zM129.5 68.5h1.6zM129.6 68.6h1.5zM129.7 68.7h1.5zM130 68.7h1.2zM130.1 68.8h1.2zM130.3 68.9h1zM130.6 69h.7zM130.7 69.1h.7zM130.9 69.2h.5zM131.1 69.3h.4zM131.3 69.3h.2z"/>
<path d="M55 107.8h5zM55 107.9h5zM55 107.9h5zM55 108h5zM55 108.1h5zM55 108.2h5zM55 108.3h5zM55 108.4h5zM55 108.5h5zM55 108.5h5zM55 108.6h5zM55 108.7h5zM55 108.8h5zM55 108.9h5zM55 109h5zM55 109.1h5zM55 109.1h5zM55 109.2h5zM55 109.3h5zM55 109.4h5zM55 109.5h5zM55 109.6h5zM55 109.6h5zM55 109.7h5zM55 109.8h5zM55 109.9h5zM55 110h5zM55 110.1h5zM55 110.2h5zM55 110.2h5zM55 110.3h5zM55 110.4h5zM55 110.5h5zM55 110.6h5zM55 110.7h5zM55 110.7h5zM55 110.8h5zM55 110.9h5zM55 111h5zM55 111.1h5zM55 111.2h5zM55 111.3h5zM55 111.3h5zM55 111.4h5zM55 111.5h5zM55 111.6h5zM55 111.7h5zM55 111.8h5zM55 111.8h5zM55 111.9h5zM55 112h5zM55 112.1h5zM55 112.2h5zM55 112.3h5zM55 112.4h5zM55 112.4h5zM55 112.5h5zM55 112.6h5zM55 112.7h5zM55 112.8h5zM55 112.9h5zM55 112.9h5zM55 113h5zM55 113.1h5z"/>
<path d="M59.9 131.5h2.2zM60 131.6h2.1zM60 131.7h2.1zM60 131.7h2.1zM60 131.8h2.1zM60 131.9h2.1zM60 132h2.1zM60.1 132.1h1.9zM60.1 132.2h1.9zM60.1 132.2h1.9zM60.1 132.3h1.9zM60.1 132.4h1.9zM60.1 132.5h1.9zM60.1 132.6h1.8zM60.2 132.7h1.7zM60.2 132.8h1.7zM60.2 132.8h1.7zM60.2 132.9h1.7zM60.2 133h1.7zM60.2 133.1h1.7zM60.3 133.2h1.5zM60.3 133.3h1.5zM60.3 133.3h1.5zM60.3 133.4h1.5zM60.3 133.5h1.5zM60.3 133.6h1.5zM60.3 133.7h1.4zM60.4 133.8h1.3zM60.4 133.9h1.3zM60.5 133.9h1.1zM60.5 134h1.1zM60.5 134.1h1.1zM60.5 134.2h1.1zM60.5 134.3h1.1zM60.6 134.4h.9zM60.6 134.5h.9zM60.7 134.5h.8zM60.7 134.6h.7zM60.8 134.7h.6zM60.8 134.8h.6zM60.8 134.9h.5zM60.9 135h.4zM60.9 135h.3zM61 135.1h.2zM61 135.2h.2z"/>
<path d="M61 85.8h.2zM61 85.9h.2zM60.9 85.9h.3zM60.9 86h.4zM60.8 86.1h.5zM60.8 86.2h.6zM60.8 86.3h.6zM60.7 86.4h.7zM60.7 86.4h.8zM60.6 86.5h.9zM60.6 86.6h.9zM60.5 86.7h1.1zM60.5 86.8h1.1zM60.5 86.9h1.1zM60.5 87h1.1zM60.5 87h1.1zM60.4 87.1h1.3zM60.4 87.2h1.3zM60.3 87.3h1.4zM60.3 87.4h1.5zM60.3 87.5h1.5zM60.3 87.5h1.5zM60.3 87.6h1.5zM60.3 87.7h1.5zM60.3 87.8h1.5zM60.2 87.9h1.7zM60.2 88h1.7zM60.2 88.1h1.7zM60.2 88.1h1.7zM60.2 88.2h1.7zM60.2 88.3h1.7zM60.1 88.4h1.8zM60.1 88.5h1.9zM60.1 88.6h1.9zM60.1 88.6h1.9zM60.1 88.7h1.9zM60.1 88.8h1.9zM60.1 88.9h1.9zM60 89h2.1zM60 89.1h2.1zM60 89.2h2.1zM60 89.2h2.1zM60 89.3h2.1zM60 89.4h2.1z"/>
</g>
<g fill="#000" stroke="#000" stroke-width=".21">
<path d="M91.5 78.1h3.2zM92.3 78.1h2.4zM93 78.2h1.8zM93.6 78.3h1.3zM94.3 78.4h.7z"/>
<path d="M94.3 77.7h.7zM93.6 77.8h1.3zM93 77.9h1.8zM92.3 78h2.4z"/>
<path d="M128.1 77.7h.7zM128.2 77.8h1.3zM128.3 77.9h1.8zM128.4 78h2.4z"/>
<path d="M128.4 78.1h3.1zM128.4 78.1h2.4zM128.3 78.2h1.8zM128.2 78.3h1.3zM128.1 78.4h.7z"/>
<path d="M128.7 67.2h.7zM128.9 67.3h.6zM128.9 67.4h.6zM129 67.5h.6zM129.2 67.6h.5zM129.3 67.6h.5zM129.4 67.7h.5zM129.5 67.8h.5zM129.6 67.9h.4zM129.7 68h.4zM129.8 68.1h.4zM129.9 68.2h.4zM130 68.2h.4zM130.1 68.3h.4zM130.2 68.4h.4zM130.4 68.5h.2zM130.5 68.6h.2zM130.6 68.7h.2zM130.6 68.7h.3zM130.8 68.8h.2zM130.9 68.9h.2zM131 69h.1zM131.1 69.1h.1z"/>
<path d="M129.4 66.7h.1zM129.4 66.8h.2zM129.4 66.9h.2zM129.4 67h.3zM129.4 67.1h.4zM129.3 67.1h.6zM129.4 67.2h.5zM129.5 67.3h.5zM129.5 67.4h.5zM129.6 67.5h.5zM129.7 67.6h.4zM129.8 67.6h.4zM129.9 67.7h.4zM130 67.8h.4zM130 67.9h.4zM130.1 68h.4zM130.2 68.1h.4zM130.3 68.2h.3zM130.4 68.2h.2zM130.5 68.3h.2zM130.6 68.4h.2zM130.6 68.5h.2zM130.7 68.6h.2zM130.8 68.7h.2zM130.9 68.7h.2z"/>
<path d="M60.9 86.7h.1zM60.9 86.8h.1zM60.9 86.9h.1zM60.9 87h.1zM60.9 87h.1zM60.9 87.1h.1zM60.9 87.2h.1zM60.8 87.3h.2zM60.8 87.4h.2zM60.8 87.5h.2zM60.8 87.5h.2zM60.8 87.6h.2zM60.8 87.7h.2zM60.8 87.8h.2zM60.7 87.9h.3zM60.7 88h.3zM60.7 88.1h.3zM60.7 88.1h.3zM60.7 88.2h.3zM60.7 88.3h.3zM60.7 88.4h.3zM60.6 88.5h.4zM60.6 88.6h.4zM60.6 88.6h.4zM60.6 88.7h.4zM60.6 88.8h.2z"/>
<path d="M61 86.3h.2zM61 86.4h.2zM61 86.4h.2zM61 86.5h.2zM61 86.6h.2zM61 86.7h.2zM61 86.8h.2zM61 86.9h.2zM61 87h.3zM61 87h.3zM61 87.1h.3zM61 87.2h.3zM61 87.3h.3zM61 87.4h.3zM61 87.5h.3zM61 87.5h.3zM61 87.6h.4zM61 87.7h.4zM61 87.8h.4zM61 87.9h.4zM61 88h.4zM61 88.1h.4zM61 88.1h.4zM61 88.2h.4zM61 88.3h.5zM61 88.4h.5zM61 88.5h.5zM61 88.6h.5zM61 88.6h.5zM61.2 88.7h.3zM61.3 88.8h.2z"/>
<path d="M160.7 82.2h.2zM160.7 82.3h.3zM160.7 82.4h.4zM160.7 82.5h.4zM160.7 82.5h.4zM160.8 82.6h.3zM160.8 82.7h.3zM160.8 82.8h.3zM160.8 82.9h.3zM160.8 83h.3zM160.8 83.1h.3zM160.8 83.1h.3zM160.9 83.2h.2zM160.9 83.3h.2zM160.9 83.4h.2zM160.9 83.5h.2zM160.9 83.6h.2zM160.9 83.7h.2zM160.9 83.7h.2zM161 83.8h.1zM161 83.9h.1zM161 84h.1zM161 84.1h.1zM161 84.2h.1zM161 84.2h.1zM161 84.3h.1z"/>
<path d="M161 91.4h.1zM161 91.4h.1zM161 91.5h.1zM161 91.6h.1zM161 91.7h.1zM161 91.8h.1zM161 91.9h.1zM160.9 91.9h.2zM160.9 92h.2zM160.9 92.1h.2zM160.9 92.2h.2zM160.9 92.3h.2zM160.9 92.4h.2zM160.9 92.5h.2zM160.8 92.5h.3zM160.8 92.6h.3zM160.8 92.7h.3zM160.8 92.8h.3zM160.8 92.9h.3zM160.8 93h.3zM160.8 93h.3zM160.7 93.1h.4zM160.7 93.2h.4zM160.7 93.3h.4zM160.7 93.4h.4zM160.7 93.5h.3zM160.7 93.6h.2z"/>
<path d="M161.1 90.9h.2zM161.1 91h.2zM161.1 91.1h.2zM161.1 91.2h.2zM161.1 91.3h.2zM161.1 91.4h.2zM161.1 91.4h.2zM161.1 91.5h.2zM161.1 91.6h.3zM161.1 91.7h.3zM161.1 91.8h.3zM161.1 91.9h.3zM161.1 91.9h.3zM161.1 92h.3zM161.1 92.1h.3zM161.1 92.2h.3zM161.1 92.3h.3zM161.1 92.4h.4zM161.1 92.5h.4zM161.1 92.5h.4zM161.1 92.6h.4zM161.1 92.7h.4zM161.1 92.8h.4zM161.1 92.9h.4zM161.1 93h.4zM161.1 93h.4zM161.1 93.1h.4zM161.1 93.2h.4zM161.1 93.3h.4zM161.1 93.4h.4zM161.3 93.5h.2zM161.4 93.6h.1z"/>
<path d="M161.4 82.2h.1zM161.3 82.3h.2zM161.1 82.4h.4zM161.1 82.5h.4zM161.1 82.5h.4zM161.1 82.6h.4zM161.1 82.7h.4zM161.1 82.8h.4zM161.1 82.9h.4zM161.1 83h.4zM161.1 83.1h.4zM161.1 83.1h.4zM161.1 83.2h.4zM161.1 83.3h.4zM161.1 83.4h.4zM161.1 83.5h.3zM161.1 83.6h.3zM161.1 83.7h.3zM161.1 83.7h.3zM161.1 83.8h.3zM161.1 83.9h.3zM161.1 84h.3zM161.1 84.1h.3zM161.1 84.2h.2zM161.1 84.2h.2zM161.1 84.3h.2zM161.1 84.4h.2zM161.1 84.5h.2zM161.1 84.6h.2zM161.1 84.7h.2zM161.1 84.8h.2z"/>
<path d="M60.6 132.2h.2zM60.6 132.2h.4zM60.6 132.3h.4zM60.6 132.4h.4zM60.6 132.5h.4zM60.7 132.6h.3zM60.7 132.7h.3zM60.7 132.8h.3zM60.7 132.8h.3zM60.7 132.9h.3zM60.7 133h.3zM60.7 133.1h.3zM60.8 133.2h.2zM60.8 133.3h.2zM60.8 133.3h.2zM60.8 133.4h.2zM60.8 133.5h.2zM60.8 133.6h.2zM60.8 133.7h.2zM60.9 133.8h.1zM60.9 133.9h.1zM60.9 133.9h.1zM60.9 134h.1zM60.9 134.1h.1zM60.9 134.2h.1zM60.9 134.3h.1z"/>
<path d="M61.3 132.2h.2zM61.2 132.2h.3zM61 132.3h.5zM61 132.4h.5zM61 132.5h.5zM61 132.6h.5zM61 132.7h.5zM61 132.8h.4zM61 132.8h.4zM61 132.9h.4zM61 133h.4zM61 133.1h.4zM61 133.2h.4zM61 133.3h.4zM61 133.3h.4zM61 133.4h.3zM61 133.5h.3zM61 133.6h.3zM61 133.7h.3zM61 133.8h.3zM61 133.9h.3zM61 133.9h.3zM61 134h.3zM61 134.1h.2zM61 134.2h.2zM61 134.3h.2zM61 134.4h.2zM61 134.5h.2zM61 134.5h.2zM61 134.6h.2zM61 134.7h.2z"/>
<path d="M71.5 149.9h3.2zM72.2 150h2.6zM72.9 150.1h1.9zM73.7 150.2h1.2zM74.3 150.3h.7z"/>
<path d="M74.4 149.5h.6zM73.8 149.6h1.1zM73.2 149.7h1.6zM72.6 149.8h2.2zM72.1 149.9h2.7z"/>
<path d="M148.1 149.5h.5zM148.2 149.6h1zM148.2 149.7h1.6zM148.3 149.8h2.1zM148.3 149.9h2.7z"/>
<path d="M148.3 149.9h3.2zM148.3 150h2.5zM148.3 150.1h1.8zM148.2 150.2h1.2zM148.1 150.3h.7z"/>
</g>
<text font-size="15.6" x="98.3" y="269.4">Бобышка</text>
<g font-size="10.9">
<text x="83.7" y="9.4" transform="rotate(-180 83.7 9.4)">884-2-19-1-0-2</text>
<text x="151.8" y="21.9">Ra 12,5 (</text>
<text x="190.3" y="21.9">)</text>
<text x="117.3" y="248.1">884-2-19-1-0-2</text>
</g>
<g font-size="7.8">
<text x="174.5" y="267.2">0,2</text>
<text x="192.6" y="267.2">2:1</text>
</g>
<g font-size="7.7">
<text x="86" y="288">Круг</text>
<text x="101.1" y="283.7">В-40 ГОСТ 2590-2006</text>
<text x="95.7" y="290.7">Ст3сп4-II ГОСТ 535-2005</text>
</g>
<g font-size="5.9">
<text x="159" y="72.6" transform="rotate(-90 159 72.6)">Å</text>
<text x="106.3" y="147.8">Ç40*</text>
</g>
<g font-size="5.4">
<text x="110.5" y="61.2">Ra 3,2</text>
<text x="14.6" y="74.4" transform="rotate(-90 14.6 74.4)">Дата</text>
<text x="104.1" y="76">M20-6H</text>
<text x="159" y="76.6" transform="rotate(-90 159 76.6)">4</text>
<text x="159" y="74.5" transform="rotate(-90 159 74.5)">5</text>
<text x="159" y="82.5" transform="rotate(-90 159 82.5)">1</text>
<text x="159" y="81.1" transform="rotate(-90 159 81.1)">,</text>
<text x="159" y="80.4" transform="rotate(-90 159 80.4)">6</text>
<text x="159" y="78.3" transform="rotate(-90 159 78.3)">•</text>
<text x="14.6" y="93.6" transform="rotate(-90 14.6 93.6)">Подп.</text>
<text x="9.6" y="108.6" transform="rotate(-90 9.6 108.6)">Метр. экспертиза</text>
<text x="58.9" y="113.2" transform="rotate(-90 58.9 113.2)">2</text>
<text x="58.9" y="111.1" transform="rotate(-90 58.9 111.1)">5</text>
<text x="14.6" y="120.9" transform="rotate(-90 14.6 120.9)">Фамилия</text>
<text x="19.6" y="125" transform="rotate(-90 19.6 125)">Костина</text>
<text x="12.6" y="176.1" transform="rotate(-90 12.6 176.1)">Подп. и дата</text>
<text x="12.6" y="205.2" transform="rotate(-90 12.6 205.2)">Инв. № дубл.</text>
<text x="25.5" y="207.4">1 *Размеры для справок.</text>
<text x="25.5" y="214.6">2 Общие допуски по ГОСТ 30893.1: H14, h14, ±</text>
<text x="103.9" y="211.6">IT14</text>
<text x="109.6" y="214.6">.</text>
<text x="25.5" y="221.6">3 Маркировать обозначение чертежа на бирке краской, клеймить клеймо ОТК.</text>
<text x="104.3" y="216.5">2</text>
<text x="12.6" y="230.9" transform="rotate(-90 12.6 230.9)">Взам. инв. №</text>
<text x="159.3" y="256.6">Лит.</text>
<text x="173.4" y="256.6">Масса</text>
<text x="188.3" y="256.6">Масштаб</text>
<text x="12.6" y="261.1" transform="rotate(-90 12.6 261.1)">Подп. и дата</text>
<text x="41.6" y="261.6">№ докум.</text>
<text x="63.9" y="261.6">Подп.</text>
<text x="21" y="266.6">Разраб.</text>
<text x="38.4" y="266.6">Жеребятьев</text>
<text x="21" y="271.6">Пров.</text>
<text x="39.4" y="271.6">Терещенко</text>
<text x="21" y="276.6">Т.контр.</text>
<text x="38" y="276.6">Тимонина</text>
<text x="157.1" y="276.6">Лист</text>
<text x="162.9" y="281.7">Представительство</text>
<text x="178.3" y="276.6">Листов</text>
<text x="198.5" y="276.6">1</text>
<text x="21" y="286.6">Н.контр.</text>
<text x="38" y="286.6">Казанцева</text>
<text x="158.2" y="286.6">ОАО &quot;Пензкомпрессормаш&quot;</text>
<text x="12.6" y="290.2" transform="rotate(-90 12.6 290.2)">Инв. № подл.</text>
<text x="21" y="291.6">Утв.</text>
<text x="39.4" y="291.6">Терещенко</text>
<text x="169.5" y="291.4">г. Краснодар</text>
<text x="96" y="296.6">Копировал</text>
<text x="166" y="296.6">Формат</text>
<text x="186" y="296.6">A4</text>
</g>
<g font-size="5.3">
<text x="21.1" y="261.6">Изм.</text>
<text x="28.1" y="261.6">Лист</text>
<text x="76.1" y="261.6">Дата</text>
</g>
<g font-size="5.2">
<text x="76" y="266.6">07.2020</text>
<text x="76" y="271.6">07.2020</text>
<text x="76" y="291.6">07.2020</text>
</g>
</svg>
